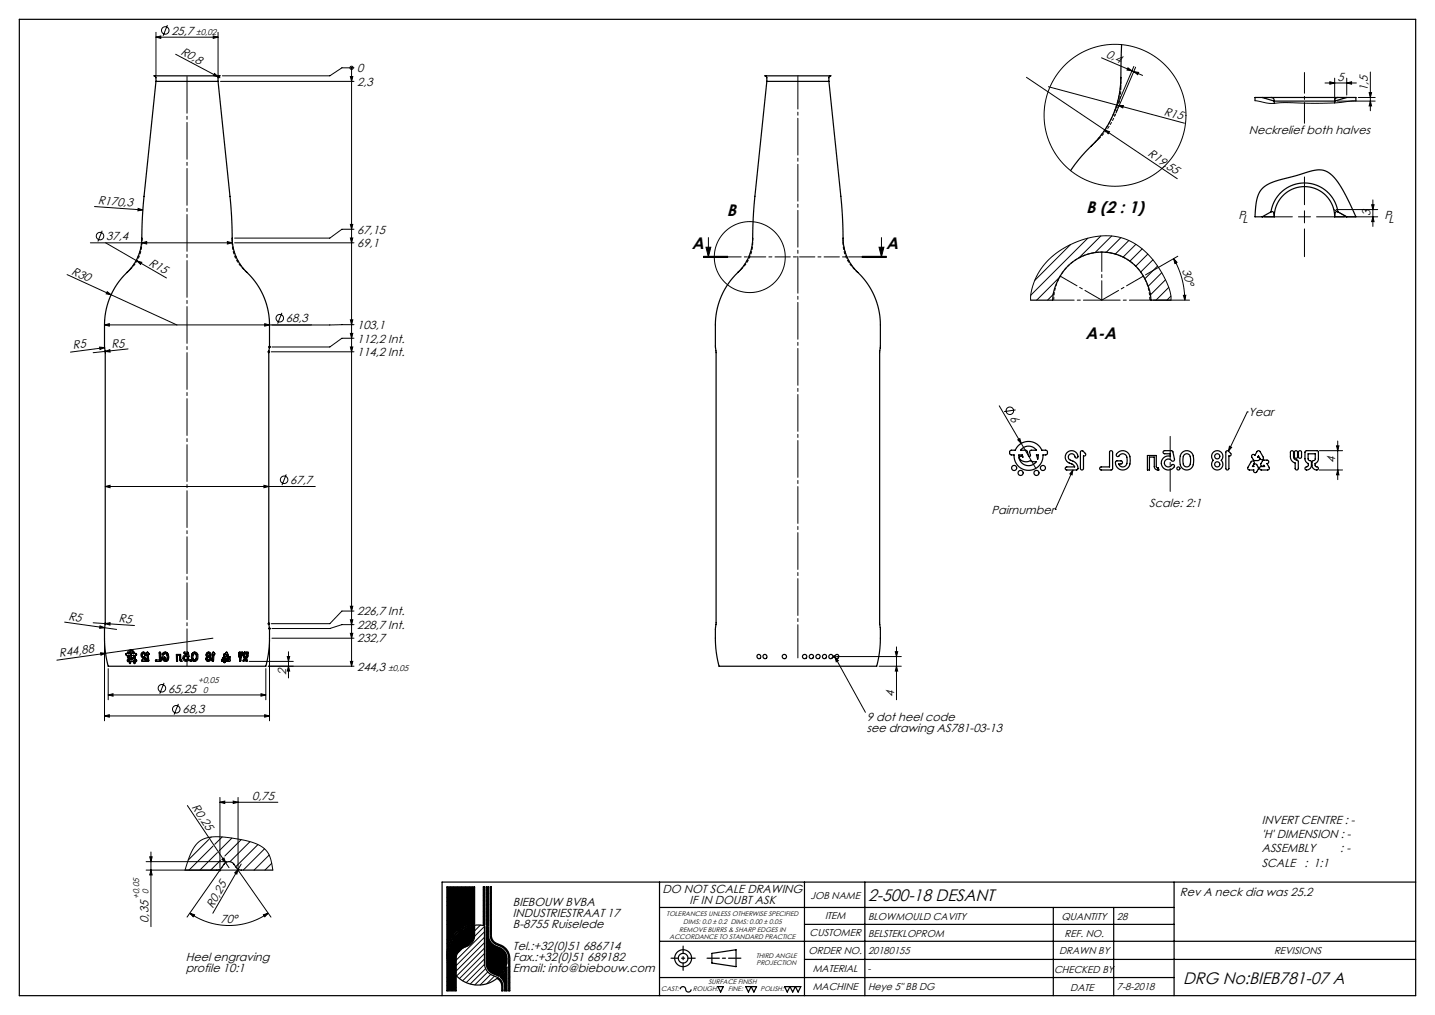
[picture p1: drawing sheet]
<svg xmlns="http://www.w3.org/2000/svg" width="594mm" height="420mm" viewBox="0 0 594 420" stroke-linecap="round" stroke-linejoin="round" font-family="sans-serif">
<g fill="none" stroke="#000" stroke-width=".5">
<path d="M8 8h578v404h-578zM464.3 18.5l-.3 10.1a40.8 40.8 0 0 1-14.3 33.9l-3.8 4.3-2.7 3.8M64.6 33.7l-5.1 49.3-.7 12.1a21.6 21.6 0 0 1-7.7 19.2 30 30 0 0 0-7.8 20.2v8.8l.3 2.6v111.8l-.3 6.4a34.8 34.8 0 0 0 1.7 11.6h64.9a33 33 0 0 0 1.7-11.6l-.3-6.4v-111.8l.3-2.6v-8.8a30.9 30.9 0 0 0-10.8-23.2 21.2 21.2 0 0 1-4.7-16.2l-.7-12.1-5.1-49.3M64.6 33.7l-.1-1.8-.7-.5h27.3l-.8 .5v1.8M64.6 33.7h25.7M317.4 33.7l-5.1 49.3-.6 10.4a33 33 0 0 1-1.2 11.6 29.6 29.6 0 0 1-7.5 10.4 30 30 0 0 0-6.9 19.1v8.8l.3 2.6v111.8l-.3 6.4a34.8 34.8 0 0 0 1.7 11.6h64.9a33 33 0 0 0 1.7-11.6l-.3-6.4v-111.8l.3-2.6v-8.8a31.1 31.1 0 0 0-10.8-23.4 21.6 21.6 0 0 1-4.7-16l-.7-12.1-5.1-49.3M317.4 33.7v-1.8l-.8-.5h27.3l-.7 .5-.1 1.8M317.4 33.7h25.7M522.5 40.3l5 1.5M526.1 40.3h27.7M526.1 40.3l1 .4 .4 1.1M526.1 40.3h-6.6v1.4"/>
<path d="M527.5 41.8h25M527.5 41.8v1M552.5 41.8v.8M553.8 40.3l-1 .4-.3 1.1M553.8 40.3h7.5v1.4M557.5 40.3l-5 1.5M526.1 87.7l.5-2.3 1.1-2.4 1.5-2.2 1.6-1.7 1.9-1.3 2.4-1.2 2.6-.7 2.3-.2 2.3 .2 2.5 .7 2.4 1.2 1.9 1.3 1.6 1.7 1.5 2.2 1 2.1 .6 2.6M526.1 87.7l.6-.1 .4 .3 .4 1.8M526.1 87.7l-3.6 2M527.5 89.7l.2-2.3 .7-2.5 1.1-2 1.6-2 2.1-1.7 2-1 2.5-.8 2.3-.2 2.2 .2 2.5 .8 2.1 1 2 1.7 1.5 1.7 1.2 2.3 .8 2.5 .2 2.3M527.5 89.7h-8l.4-5.3 .7-3.1a10.3 10.3 0 0 1 8.3-6.6l13.8-3.9 3-.5a9.2 9.2 0 0 1 8.2 5.2l3.4 5.8 4 8.4h-8.8M553.8 87.7l-.1-.1a1.15 1.15 0 0 0-1.2 1.7v.4"/>
<path d="M553.8 87.7l3.7 2M426.6 124.2h9.2a20.3 20.3 0 0 1 11.8-18 20.3 20.3 0 0 1 21.3 2.8 22 22 0 0 1 7.5 15.2h8.3M418.2 186.5l2-.2 1.2-1.8 1.8-1.3 3-.5 1.7 .4 1.3 .7 1.3 1.2 .7 1.3 2.1 .1 .3 1.2-.5 .6h-1.4l-.4 2.8-1.7 2.2-1.8 1.1-2.4 .3-2.3-.6-1.8-1.4-1.2-2-.3-2.4h-1.3l-.5-.4zM421.7 188.2h1.5l.2 1-.7-.4-.6 .3a2.29 2.29 0 0 0 3.1 1.9 3.7 3.7 0 0 1 3.2 .1l.6-.1-1 1-1.1 .5-1.4 .2-1.4-.4-1.9-1.6zM422.9 185.8l1.5-1 1.8-.2 1.5 .5 1.3 1.2-2.6 .2-.2 .6 .4 1.4-.5 .4-1.1-2.4-2.5-.2zM429 188.2h.8l-.2 1.8zM441.7 187.2l1-.6 1.2-.1 1 .4 .8 .6 .5 1.3-.3 .7-.7-.1-.6-1.2-.9-.4-1 .3-.5 1.1 .5 .9 2.3 1.2 1 1.4a1.03 1.03 0 0 1-.4 1.8h-4.1l-.5-.4v-.5l.4-.4h3.4l-.6-.9-2.1-1-.8-.9-.3-1.7zM447.4 186.7l.8-.1 1.2 1.4-.3 .6h-.6v5.3l-.6 .6-.7-.6zM459.5 186.7l.6-.2 .4 .6v7l-.5 .4-4.4-.1-.4-.6 .4-.6h3.7zM462.6 187.4l1.2-.7 1.3-.2 1.4 .6 .9 1 .4 1.7-.1 2.4-.6 1.2-1 .7-1.5 .4-1.5-.5-1.1-1.3-.2-1.6 .5-.4 2 .1 .3 .4-.1 .5-1.4 .3 .2 .4 1.1 .8 1.2-.2a3.6 3.6 0 0 0-.2-5.1l-1.2-.1-1.2 1.1-.7-.1a.89 .89 0 0 1 .3-1.4zM475 188.5h3.6v4.7l.9 .4 .2 .9-1.1-.2-.7-.8-.1-4.3h-2v5.3h-.8zM481.6 186.7l3.7-.1 .9 3.5-.2 .5-.5 .3-1.5-.9-1.2 .2-.8 1.1 .3 1.3 1.4 .6 1.6-1 .7 .2a2.03 2.03 0 0 1-2.7 2.1l-1.1-.4-.9-.8-.5-1.1-.1-1.1 .5-1.1 .8-.9 1.2-.4 1.3 .1-.2-1-2.4-.1-.4-.4z"/>
<path d="M489.3 187.3l1.9-.8 1 .2 1 .6a5.3 5.3 0 0 1-.6 6.8l-1.1 .4-1.2-.2-1-.6-.5-.8-.4-3.4 .3-1.3zM490.2 188.2l.8-.4h.7a3.8 3.8 0 0 1 .6 4.9l-.7 .5-.8-.1a3.8 3.8 0 0 1-.7-4.8zM502.2 187.2l1.4-.7 1.4 .3 1 1.1 .1 1.4a1.37 1.37 0 0 0-.1 2l.2 1-.3 1-.8 .8-1.1 .4-1.1-.2-.8-.6-.5-1v-1.1a1.37 1.37 0 0 0 .1-1.9l-.1-1.3zM507.6 186.7l.8-.1 1.2 1.4-.2 .6h-.7v5.3l-.6 .6-.7-.6zM518.2 188.3l.7-.3 .5 .4 1-1.7 .8-.2 1.7 2.6 .1 .6-.4 .5-.7-.1-1-1.5-.2 .5 .6 .5-.1 .7-2 .2-1.1-1.4zM519 193v-.8l.8-.2 1.1 1.8-1.1 1.7-.8-.2v-.8M519 193h.1M519 193h-.6l.8-1.7-.4-.5h-.5l-1.8 3 .5 .6 2 .1M519 194.5h.1M519.4 188.4h.1M523.2 192.6h.1M524.4 191.8l1 1.8-.3 .8-3.5-.1-.2-.5 .2-.5 1.9-.3-.3-.4"/>
<path d="M524.4 191.8h.1M524.5 191.8l.6-.5-.2-.7-2.1-.1-.9 1.9 .6 .5 .7-.3M534.3 186.7l.6-.2 .5 .4 .3 2.9 1.7 1v3.1l-.4 .5-.8-.4-.1-2.4-1.1-.6-.7-1.1zM536 186.7l.7-.2 .4 .5v2.2l-.5 .4-.8-.4zM537.7 186.7l.6-.2 .4 .5v2.2l-.4 .4-.8-.4zM540.4 186.7l4.7-.2 .5 .3 .1 3.5-.5 .9-.8 .6 .1 1.1 1.2 .7-.3 .8-1.5-.3-.8-1.4v-1.7l1.3-.9v-2.3h-2.9v2.2l1.3 1v1.8l-1 1.4-1 .3-.5-.3v-.8l1-.4 .3-.6v-.6l-1-.7-.4-.9zM52.8 272.9l.3 .4-.1 .5M53.1 271.2l.4 1.2 .9 .6M53.1 271.2l.1 .5a1.08 1.08 0 0 0 .9 1.2 1.08 1.08 0 0 0 1.2-.6M53.1 271.2h.4l.2 .4M53.3 270.4l.7 .2M53.3 270.4v-.1a.97 .97 0 0 1 1-.6 .97 .97 0 0 1 .8 .7 .52 .52 0 0 0-.7 .1 .52 .52 0 0 0 .1 .7l-.2 .1"/>
<path d="M53.4 271.4l.3 .2M53.7 271.6l-.2-.2a.65 .65 0 0 0 .1 1 .65 .65 0 0 0 1-.3M53.7 273.8l.3 .4M53.8 270.4l.2 .2M54 274.2l-.2 .4M54 270.6l.2 .7M54 269l1 .4 .8 1M54 269.7h.1M54 270.6l.3 .7M54.1 269.7l-.5 .2-.3 .5M54.2 271.3l.2 .1M54.2 271.3h.1"/>
<path d="M54.4 273h.1M54.5 272.1l-.4 .2M54.5 272.1h.1M54.6 272.1l.7 .2M55.1 271.2l.3 .7M55.1 271.2h.1M55.2 271.2h.2v.7M55.2 271.2l.2 .7M55.3 272.3h-.2M55.5 273.8l.3 .4-.2 .4M55.8 270.4a1.64 1.64 0 0 0-1.7-1.5 1.64 1.64 0 0 0-1.6 1.5l-.4 .2 .4 .6a2.68 2.68 0 0 0 2.5 2.4 2.23 2.23 0 0 0 1-2.4M55.8 270.4h.6l.1 .5"/>
<path d="M56 271.2h.3M56 271.2l-.4 1.9-1 .6M56.2 272.9l.3 .4-.2 .5M56.2 270.4l.3 .5M56.5 270.9l-.2 .3M59.3 269.9l.6 .2 .5 .9M59.3 270.5h.1M59.3 270.5a.84 .84 0 0 0-.5 1 .84 .84 0 0 0 1 .5l.8 1.4M60.4 271l-.2 .3M60.4 271h.1M60.4 271a1.11 1.11 0 0 0-1.6-1 1.11 1.11 0 0 0-.2 1.8l1.5 1.3-1.5 .1a1.33 1.33 0 0 0 2 .4v-.2M60.4 271l-.3 .3a.64 .64 0 0 0-.6-.8 .64 .64 0 0 0-.6 .9l1.3 1 .4 1"/>
<path d="M60.6 273.4l-.2 .3M61 269.9h.2M61.2 269.9l.4 .5M61.2 269.9l-.4 .3 .5 3.5 .3-.3-.3-2.5M61.3 270.9l.1 1.5a.78 .78 0 0 1-.1 1.3M61.6 270.4l-.2 .5M61.6 270.4l.1 .4-.4 .1M66.1 269.9l.3 .3M66.4 270.2l.2 3.2M66.5 270.2l-.3-.3-.3 .2 .2 3-1.8 .2 .3 .4h1.8M66.5 270.2l.1 3.2M66.6 273.4l-.3 .3"/>
<path d="M66.6 273.4l-.2 .3M67.6 270.9l-.2 .1M67.7 272.5l.8 .6M67.7 272.5h.1M67.7 270.9l-.3 .1a.93 .93 0 0 1 .4-1.2 .93 .93 0 0 1 1.2 .2 2.22 2.22 0 0 1 .8 2.5M67.7 270.9a.89 .89 0 0 1 1.2-.3 .89 .89 0 0 1 .3 1.2 .85 .85 0 0 1-.3 1.2 .85 .85 0 0 1-1.2-.5M67.7 272.5h.4M68 271.9l.3 .3-.2 .3M68.1 271.9l.3 .2-.3 .4M68.1 271.9a.71 .71 0 0 0-1 .3 .71 .71 0 0 0 .3 .9 1.29 1.29 0 0 0 1.4 .5 1.29 1.29 0 0 0 1-1.1M68.3 269.9l.8 .2 .4 .6 .2 1.8M68.3 270.5h.1"/>
<path d="M68.3 270.5l-.7 .4M69.7 272.5a1.3 1.3 0 0 1-1.2 1.2M73.4 271.1h.1M73.4 271.1l.1 2.6h-.4l-.1-1.8a.84 .84 0 0 1 .2-1.1 .84 .84 0 0 1 1.1 0h.4l.1 2.2 .3 .3M73.4 271.1h.6a.73 .73 0 0 1 .4 1.2 .91 .91 0 0 0 0 .9 .91 .91 0 0 0 .8 .5l-.1-.4M75 273.3h.1M76.3 272.4l.8 .7M76.3 272.4l.6 .7 .8-.4M77.1 271.5l-.6 .3-.2 .6M77.1 271.5h.1M77.4 270.6l.1 .4M77.5 271l-.1-.5h-.7a.44 .44 0 0 1-.6-.1 .44 .44 0 0 1 .1-.6 .44 .44 0 0 1 .6 .1l1.1 .1 .3 1.7-.6 .1"/>
<path d="M77.5 271a1.34 1.34 0 0 0-1.8 .7 1.34 1.34 0 0 0 .7 1.7 1.34 1.34 0 0 0 1.8-.7h-.5M77.6 271.8l-.9-.2-.4 .8M77.6 271.8l.3 .1M77.7 272.7l-.3 .3M77.9 272.6l-.2 .1M79 273.1l-.3 .3 .3 .3M79.4 272.6l.4 .8 .8 .3M79.4 270.9a1.36 1.36 0 0 1 1.7-1 1.36 1.36 0 0 1 .8 1.9 1.36 1.36 0 0 1-.8 1.8 1.36 1.36 0 0 1-1.8-1M79.4 270.9l-.1 1.7M80.6 273.1h.1M80.6 270.5h.1M80.6 270.5l.7 .5"/>
<path d="M80.6 269.9l-.8 .2-.4 .8M81.3 272.5l-.7 .6M81.3 271a.67 .67 0 0 0-.7-.5 .67 .67 0 0 0-.7 .5v1.5a.67 .67 0 0 0 .7 .6 .67 .67 0 0 0 .6-.6M81.3 271v1.5M85.6 271.8h.1M85.6 271.8l-.3 1.1 1 .8M85.7 270.2a1.06 1.06 0 0 1 1.5 0 1.06 1.06 0 0 1-.1 1.6 1.09 1.09 0 0 1 0 1.5 1.09 1.09 0 0 1-1.5 0 1.09 1.09 0 0 1 0-1.5l-.3-.8zM86.3 273.1h.1M86.3 272.1l.5 .5M86.4 271.5h.1M86.4 270.5h.1M86.4 270.5h.1a.51 .51 0 0 1 .4 .5 .51 .51 0 0 1-.5 .5"/>
<path d="M86.5 269.9l-1 .6 .1 1.3M86.8 272.6l-.5 .5M87.9 273.4l.2 .3M88.3 269.9l-.3 .3-.1 3.2M88.5 270.9l.5-.4-.8-.6-.4 3.5M88.5 270.9l-.1 2.5-.3 .3-.3-.3M88.5 270.9h.1M88.6 270.9h.1M91.8 273.2l.2 .5M92 273.7h.7M92.4 272.1h.5l-.4 .9h.3M92.4 272.1l-.6 1.1"/>
<path d="M92.6 271.1l.2 .5M92.6 271.1l.3 .5M92.7 271.9l-.3 .2M92.7 273.7h.1M92.8 273.7l.1 .5M92.8 273v-.3a.69 .69 0 0 1 .9 .5 .69 .69 0 0 1-.5 .8l-.5 .1v-.4M92.8 273h.1M92.9 271.6l.2 .2M92.9 270.6l-.3 .5M93.1 272.5l-.3 .5M93.1 270.8l-.4-.1-.1 .4M93.1 270.8h.1"/>
<path d="M93.1 270.8l.7-.9 .7 1.3-.1 .4h-.3l-.3-.7M93.6 271.1h.1M93.6 271.1a.49 .49 0 0 1-.1 .8 .49 .49 0 0 1-.7-.3M93.8 270.9l-.2 .2M93.8 270.9h.1M93.8 270.9l.5 .7M93.8 269.9l-.6 .9M94 272.4l.1 .5 .4-.1M94 273h.6M94 273l-.3 .4 .3 .3M94.1 272.4l.2 .5M94.1 273l-.3 .3 .2 .4"/>
<path d="M94.3 271.9l-.3 .5M94.4 271.9l-.3 .5M94.5 272.8h.1M94.5 272.8l.1 .2M95 272.4h.1M95 272.4l.2 1.1-1.2 .2M95.1 271.7l.2 .3-.3 .4M95.1 271.7l-.8 .2M95.1 271.7l-.7 .2M98.9 270.2l.1-.3a.9 .9 0 0 1 .3 1.4v.1a1.46 1.46 0 0 1 0 2.2l.1-1.3M98.9 270.2l-.1 1.3 .6 .8M99 270.2l-.1 1.5 .5 .6"/>
<path d="M99.2 269.9l-.2 .3M99.4 272.3h.1M99.4 272.3v1.4M99.5 271.1l.1 .3M99.5 270.2l.2-.3 .3 .3a.61 .61 0 0 1 0 .7 .61 .61 0 0 1-.6 .3v-.1M99.5 270.2l-.1 .9M99.6 270.2l-.1 .9M99.8 269.9l-.2 .3M100.2 269.9l.3 .3a.61 .61 0 0 1 .1 .7 .61 .61 0 0 1-.6 .3zM100.4 269.9l-.2 1.5M100.9 271.5l.3 .9M100.9 271.5v-.5a1.17 1.17 0 0 1 1.8-1.1l-.2 1.9a1.01 1.01 0 0 0-.2 1.7l-.2 .2"/>
<path d="M100.9 273.1l-.3 .3 .2 .3M100.9 271.5l.4 .9M100.9 273.1l-.1 .6M101.2 272.7l-.3 .4M101.2 272.4v.3M101.2 272.4h.1M101.3 272.4l-.1 .3M101.3 269.9l-.4 1.6M101.6 272.7l-.3 .7-.5 .3M101.6 272.7l.1 .6 .4 .4M102.4 270.5h-.3a.64 .64 0 0 0-.8 .2 .64 .64 0 0 0 0 .8l.4 .5-.1 .7M102.4 270.5l-.8 2.2"/>
<path d="M102.4 270.5l-.2 1.2a1.34 1.34 0 0 0-.2 1.9l.1 .1M76.6 360h13.6l1.3-.7 1.8-2.3 1.4-.5 1.6 .5 1.8 2.3 1.3 .7h13.5M185 367h11.5v15.4a12.9 12.9 0 0 0-10.8 8.6 12.9 12.9 0 0 0 3.1 13.4v5.6h-3.8zM200.1 367h.4v31.5a5.5 5.5 0 0 0 3.4 5.1l1.8 .7a4.1 4.1 0 0 1 2.5 3.8v1.9h-.5l-.1-2.8-.8-1.5a1.29 1.29 0 0 0-1.2-.7 1.29 1.29 0 0 0-1.1 .7 12.4 12.4 0 0 1-18.8-8.2 12.4 12.4 0 0 1 14.4-14.5zM201.2 367h1v16l-1-.3zM202.9 367h.5v20.6l.4 1.1 .8 1.1 2.8 1.3a6 6 0 0 1 3.6 5.5v13.4h-.4v-13.4a5.5 5.5 0 0 0-3.4-5l-1.8-.8a4.1 4.1 0 0 1-2.5-3.7zM273 365v47M273 375.5h213M333 365v47M358 365v47M436 375.5v36.5M461 375.5v36.5"/>
<path d="M486 365v47M586 365h-403v47M196.5 382.8v4.3a4.8 4.8 0 0 1-3 4.4l-1.7 .7a4.8 4.8 0 0 0-3 4.4v7.1M201.2 383.2l1 .3v3.6a4.8 4.8 0 0 0 2.9 4.4l1.8 .7a4.8 4.8 0 0 1 2.9 4.4v2l-1.5 3.4a2.64 2.64 0 0 1-1.9 1.9l-2.2-1a4.8 4.8 0 0 1-3-4.4zM273 389.5h313M294.7 394.5l10-1.5v7l-10-1.5zM333 397h253M333 382.5h153M209.8 400.1v9.9h-.9l-.3-3.4-1.6-2.3 1.6-2zM273 404.5h213M281.6 409.4a1.2 1.2 0 0 1 1.4-1.1 1.2 1.2 0 0 1 .9 1.5 1.12 1.12 0 0 0 1.3 .7 1.12 1.12 0 0 0 .9-1.1M297.2 408.2h2.2l-1.1 2.3z"/>
<path d="M308.7 408.2h4.5l-1.1 2.3-1.2-2.3-1.1 2.3zM324.7 408.2h6.8l-1.1 2.3-1.2-2.3-1.1 2.3-1.1-2.3-1.1 2.3z"/>
<circle cx="419.8" cy="193.6" r="1.05"/>
<circle cx="422.5" cy="195.7" r="1.05"/>
<circle cx="429" cy="195.7" r="1.05"/>
<circle cx="431.7" cy="193.6" r="1.05"/>
<circle cx="487.8" cy="193.8" r=".64"/>
<circle cx="503.9" cy="188.8" r="1.06"/>
<circle cx="503.9" cy="192.1" r="1.06"/>
<circle cx="52.8" cy="273.3" r=".36"/>
<circle cx="53.7" cy="274.1" r=".37"/>
<circle cx="55.5" cy="274.1" r=".37"/>
<circle cx="56.2" cy="273.3" r=".37"/>
<circle cx="79" cy="273.4" r=".3"/>
<circle cx="86.3" cy="272.6" r=".5"/>
<circle cx="86.4" cy="271" r=".49"/>
<circle cx="314.2" cy="271.7" r=".84"/>
<circle cx="316.7" cy="271.7" r=".86"/>
<circle cx="324.7" cy="271.7" r=".89"/>
<circle cx="333.1" cy="271.7" r=".89"/>
<circle cx="335.8" cy="271.7" r=".89"/>
<circle cx="338.6" cy="271.7" r=".88"/>
<circle cx="341.3" cy="271.6" r=".87"/>
<circle cx="343.9" cy="271.6" r=".85"/>
<circle cx="346.4" cy="271.6" r=".84"/>
<circle cx="282.8" cy="396.5" r="2"/>
<circle cx="282.8" cy="396.5" r="3.5"/>
</g>
<path d="M292.7 396.5h14" fill="none" stroke="#000" stroke-width=".5" stroke-dasharray="6.3 1.3 1.3 1.3" stroke-dashoffset="1.3"/>
<path d="M277.8 396.5h10M282.8 401.5v-10" fill="none" stroke="#000" stroke-width=".5" stroke-dasharray="6.3 1.3 1.3 1.3" stroke-dashoffset="3.3"/>
<g fill="none" stroke="#000" stroke-width=".41">
<path d="M64.6 15.4l2-.5v1zM64.6 13.4v17.8M64.6 15.4h25.7M69.3 10.4l-1.8 4.4M88.3 14.9l2 .5-2 .5zM90.3 13.4v17.8M72.7 22.5l18.4 9.7M88.8 30.4l1.6 1.4-2-.5zM91.3 33.7h55.2M145 31.7h1l-.5 2zM145.5 28.1h.1M145.5 28.1v247.6"/>
<path d="M146.5 28.1h-5l-5 3.3h-44.4M424.9 32l62.4 42M434 35.9l29 7.8M456 23.9l17 7.3M466.9 28.1l1.7 1.2-2.1-.3zM469.3 29.6l2 .4-.4 .9zM469.3 27.5l-8.1 19M470.1 27.8l-8.2 19M548.5 34.3h13M550.5 33.8l2 .5-2 .5zM552.5 32.3v9.3M557.5 34.3l2-.5v1z"/>
<path d="M557.5 32.3v7M566.7 38.3h1l-.5 2zM567.2 29.8v16M457.3 53.8l2 .7-.6 .8zM460.8 47.4l.7 .3M463 43.7h2l-.2 1zM463 43.7l27.3 7.3M519.5 41.7l6.7 1.1 5.6-.3 19.4 .1 10.1-.9M553.5 41.8h15.7M562.3 40.3h6.9M567.2 41.8l.5 2h-1zM540 73.2v11.5"/>
<path d="M39.1 85.5l20 1.4M42.3 95.5l-1.8 4.4M57.2 86.2l1.9 .7-2 .3zM58.7 98.5v1M94.1 100l2 .5-2 .5zM96.1 98.5v1M145 92.9h1l-.5 2zM145 98.5h1l-.5 2zM146.5 94.9h-5l-5 3.6h-39.4M293.2 98.3v8M364.9 98.3v8M450.3 98.6l-23.6 23.6"/>
<path d="M455.7 97.6l-9.1 9.1M460.2 97.7l-6.9 6.8M464 98.3l-6.2 6.2M467.3 99.5l-5.7 5.7M523.5 89.7h11.5M537.5 89.7h5M540 87.2v5M540 94.7v11.5M545 89.7h11.5M552.1 86.7l5.4 3h12.8M553.1 86.7h17.2M567.8 84.7h1l-.5 2z"/>
<path d="M568.3 82.7v11M568.3 89.7l.5 2h-1zM27.8 113.6l45.5 20.9M37.4 100.5h58.7M43.7 100.5l25.2 14.5M56.7 108l2 .5-.5 .9zM58.7 100.5l2-.5v1zM97.1 100.5h49.4M97.7 106.2l-.4 .2M291.2 106.6h10zM291.2 106.3h10M291.2 106.1h10"/>
<path d="M292.2 102.3h2l-1 4zM310 106.2l.4 .2M356.9 106.3h10M356.9 106.1h10M356.9 106.6h10M363.9 102.3h2l-1 4zM438.7 114.6l-9.6 9.6M443.1 101.2l-14.8 14.8M470.2 101.1l-5.4 5.3M472.8 103l-5.2 5.1M475.1 105.1l-5 5.1M477.2 107.5l-5.1 5.1"/>
<path d="M479.2 110.1l-5.3 5.3M480.9 112.8l-5.6 5.7M482.4 115.8l-6.2 6.2M483.8 118.9l-5.3 5.3M485.8 107l1.4 1.5-.9 .5zM485.8 107a34.3 34.3 0 0 1 4.6 17.2M487.5 106l-13.3 7.8M43.3 134.4l2-.5v1zM43.3 132.4v1.1M44.4 120.7l1.6 1.3-2-.4zM109.6 133.9l2 .5-2 .5zM111.6 132.4v1.1"/>
<path d="M116.7 129.4l-1.8 4.5M145 132.4h1l-.5 2zM145 138h1l-.5 2zM146.5 140h-5l-5 3.6h-23.9M146.5 134.4h-103.2M426.6 124.2l.5-4.4 2-5.4 2.8-4.5 3.8-3.9 5-3.5 5.6-2.7 5.9-1.7 5.8-.5 4.6 .4 4.4 1.4 4.1 2.3 3.8 3.2 3.9 4.6 3.3 5.7 2.2 5.2 .4 3.8M435.9 121.9l-2.3 2.3M477.4 124.2h15M484.7 122.5l-1.7 1.7M489.9 122.2h1l-.5 2zM41.3 143.6l2 .3-1.9 .7zM43.3 143.9l-14.1 1.8"/>
<path d="M43.5 145.4l2-.7 .1 1zM53 144.4l-14.4 1.5M110.8 145.6h1M110.9 145.2l.7 .7M111.1 143.6h1M111.2 143.2l.7 .7M111.3 145.1v1M111.6 143.1v1M111.6 145.2l-.7 .7M111.9 143.2l-.7 .7M112.3 145.6h34.2M145 143.6h1l-.5 2z"/>
<path d="M413.6 167.9l15.2 25.9M420.4 169.6l-4.8 .7M516.3 170.5h.1M516.3 170.5l-7.8 16.2M118.5 196.3l-1.8 4.5M421.3 182l.9-.5 .5 2zM444.1 194.5l-.3 2-.9-.4zM444.1 194.5l-7.3 16.3M508.9 184.7l.9 .4-1.3 1.6zM546.1 194.5h9.6M546.1 186.5h9.6M553.2 184.5h1l-.5 2z"/>
<path d="M553.7 182.5v16M553.7 194.5l.5 2h-1zM43.6 201.3l2-.5v1zM43.6 201.3h86.9M109.3 200.8l2 .5-2 .5zM436.8 210.8h.1M26.8 257.4l21.5 3.1M38.6 257.7l4.9 .3M41.4 259l1.9 .8-2 .2zM43.5 258l2.1-.3-.1 1zM43.5 258l12.2 .8M110.8 258.1h1"/>
<path d="M110.9 257.7l.7 .7M111.2 259.7l.7 .7M111.3 257.6v1M111.6 259.6v1M111.6 257.7l-.7 .7M111.9 259.7l-.7 .7M145 250.9h1l-.5 2zM145 256.5h1l-.5 2zM146.5 252.9h-5l-5 5.2h-24.2M146.5 258.5h-5l-5 1.6h-23.9M41.6 270.1l2.1 .2-1.9 .8zM43.3 265.1v33.2"/>
<path d="M44.8 276.7v12.9M88.1 264.1l-64.6 9.1M103.1 273.7h18.3M110 276.7v12.9M111 275.7h35.5M111.1 260.1h1M111.6 265.1v33.2M112.6 264.1h33.9M118.9 271.7h1l-.5 2zM119.4 275.7l.5 2h-1zM119.4 269.7v10.8M145 262.1h1l-.5 2z"/>
<path d="M145 273.7h1l-.5 2zM344.8 271.7h1M344.9 271.3l.7 .7M345.3 271.2v1M345.6 271.9l1.4 1.5-.9 .5zM345.6 271.9l12.6 22.8M345.6 271.3l-.7 .7M346.3 271.7h26.8M363.9 275.7h9.2M370.6 269.7h1l-.5 2zM371.1 275.7l.5 2h-1zM371.1 267.7v21.9"/>
<path d="M43.3 296.3l2-.5v1zM43.3 296.3h68.3M44.8 287.6l2-.5v1zM44.8 287.6h65.2M67.9 282.6l-1.8 4.4M73.8 291.3l-1.7 4.4M108 287.1l2 .5-2 .5zM109.6 295.8l2 .5-2 .5zM77.6 333.3l17.2 25.7M91 332l2-.5v1zM91 330v29M91 332h24"/>
<path d="M96.5 331.5l2 .5-2 .5zM98.5 330v29M60.5 356.5h33.3M62 354.5h1l-.5 2zM62.5 352.5v31M86.4 347.4l-8.5 8.5M87.4 346.4l-.3 .3M88.2 350.1l-10 9.9M90 352.8l-7.3 7.2M90.7 359.7l.7 .7M91 359.5v1M91.2 359.8l-13.8 19.7"/>
<path d="M91.3 356l-4.1 4M91.4 359.7l-.7 .7M91.9 355.6l.8-.6 .7 2zM92 346.3l-3.1 3.1M96 346.8l-5.3 5.3M98.2 359.7l.7 .7M98.4 359.8l13.8 19.7M98.5 359.5v1M98.6 359.7l-.6 2-.8-.5zM98.9 359.7l-.7 .7M99.8 347.4l-6.7 6.8M99.8 357.5l-11.7 20.4"/>
<path d="M103.5 348.3l-8.3 8.3M106.8 349.5l-9.2 9.2M109.5 351.2l-8.8 8.8M111.4 353.8l-6.2 6.2M112.5 357.3l-2.8 2.7M60.5 360h38.5M62.5 360l.5 2h-1zM76.6 360l2.3-6.8 2.6-4.1 1.6-1.3 1.7-.8 2.1-.6 2.8-.2 4.3 .3 6.7 1.1 3.9 1 3.2 1.4 2.2 1.7 1.3 2 1 2.6 .6 3.7M78.6 377.9l1.9 .6-.5 .9zM78.6 377.9a28.3 28.3 0 0 0 32.4 0M109.1 378.5l1.9-.6-1.4 1.5zM185.5 367l-.5 .5"/>
<path d="M186 367l-1 1M186.6 367l-1.6 1.6M187.1 367l-2.1 2.1M187.7 367l-2.7 2.7M188.3 367l-3.3 3.3M188.8 367l-3.8 3.8M189.4 367l-4.4 4.4M189.9 367l-4.9 4.9M190.5 367l-5.5 5.5M191.1 367l-6.1 6.1M191.6 367l-6.6 6.6M192.2 367l-7.2 7.2"/>
<path d="M192.8 367l-7.8 7.8M193.3 367l-8.3 8.3M193.9 367l-8.9 8.9M194.4 367l-9.4 9.4M195 367l-10 10M195.6 367l-10.6 10.6M196.1 367l-11.1 11.1M196.5 374l-11.5 11.4M196.5 376.2l-11.5 11.5M196.5 378.4l-6.9 6.9M196.5 367.2l-11.5 11.5M196.5 367.8l-11.5 11.4"/>
<path d="M196.5 368.3l-11.5 11.5M196.5 368.9l-11.5 11.5M196.5 369.5l-11.5 11.4M196.5 370l-11.5 11.5M196.5 370.6l-11.5 11.5M196.5 371.1l-11.5 11.5M196.5 371.7l-11.5 11.5M196.5 372.3l-11.5 11.4M196.5 372.8l-11.5 11.5M196.5 373.4l-11.5 11.5M196.5 374.5l-11.5 11.5M196.5 375.1l-11.5 11.4"/>
<path d="M196.5 375.6l-11.5 11.5M196.5 376.8l-11.5 11.4M196.5 377.3l-11.5 11.5M196.5 377.9l-11.5 11.4M196.5 379l-5 5M196.5 379.6l-3.9 3.8M200.5 369.9l-.4 .5M200.5 372.1l-.4 .5M200.5 374.4l-.4 .5M200.5 376.6l-.4 .5M200.5 378.9l-.4 .4M200.5 367.6l-.4 .5"/>
<path d="M201.7 367l-.5 .5M202.2 368.2l-1 1M202.2 370.5l-1 .9M202.2 372.7l-1 1M202.2 375l-1 .9M202.2 377.2l-1 1M202.2 379.4l-1 1M202.2 367.1l-1 1M202.2 367.7l-1 .9M202.2 368.8l-1 .9M202.2 369.3l-1 1M202.2 369.9l-1 1"/>
<path d="M202.2 371l-1 1M202.2 371.6l-1 .9M202.2 372.1l-1 1M202.2 373.3l-1 .9M202.2 373.8l-1 1M202.2 374.4l-1 .9M202.2 375.5l-1 1M202.2 376.1l-1 .9M202.2 376.6l-1 1M202.2 377.8l-1 .9M202.2 378.3l-1 1M202.2 378.9l-1 .9"/>
<path d="M203.4 367l-.5 .5M203.4 369.3l-.5 .4M203.4 371.5l-.5 .5M203.4 373.8l-.5 .4M203.4 376l-.5 .5M203.4 378.2l-.5 .5M185 395h.1M185 395.5h.1M185 394.4h.1M185 396.1h.1M185.1 396.6h-.1M185.1 393.8h-.1"/>
<path d="M185.1 397.1l-.1 .1M185.2 393.1l-.2 .2M185.2 397.5l-.2 .3M185.3 392.4l-.3 .3M185.3 398l-.3 .3M185.4 398.5l-.4 .4M185.5 391.7l-.5 .5M185.5 398.9l-.5 .6M185.7 399.3l-.7 .7M185.8 390.8l-.8 .8M185.8 399.7l-.8 .9M186.1 389.9l-1.1 1.1"/>
<path d="M186.7 388.7l-1.7 1.8M188 386.9l-3 3M188.8 396.8l-2.6 2.6M188.8 397.9l-2.3 2.3M188.8 398.4l-2.1 2.2M188.8 399l-1.9 1.9M188.8 396.2l-2.7 2.8M189 395.5l-3.1 3M191.5 384.6l-4.2 4.2M192.7 383.9l-6.1 6.1M193.6 383.5l-7.4 7.4M194.5 383.3l-8.5 8.5"/>
<path d="M195.2 383.1l-9.4 9.4M195.9 382.9l-10.3 10.3M196.1 388.9l-2.6 2.6M196.4 388.1l-3.8 3.8M196.5 380.7l-2.1 2.1M196.5 380.1l-3 2.9M196.5 381.2l-1.4 1.4M196.5 381.8l-.7 .7M196.5 383.5l-11 11M196.5 384.1l-11 10.9M196.5 384.6l-11 11M196.5 385.7l-10.9 10.9"/>
<path d="M196.5 386.3l-10.9 10.8M196.5 386.9l-10.8 10.7M196.6 382.8l-11 11M198.8 382.8l-13.3 13.3M200.5 381.1l-.4 .5M200.5 383.4l-14.7 14.7M200.5 385.6l-14.1 14.2M200.5 387.9l-13.4 13.4M200.5 390.1l-12.5 12.6M200.5 392.3l-11.5 11.6M200.5 394.6l-10.3 10.3M200.5 396.8l-9 9"/>
<path d="M200.6 399.1l-7.6 7.5M201.7 383.3l-.5 .5M202.1 383.5l-.9 .8M202.2 381.7l-1 .9M202.2 383.9l-1 1M202.2 386.2l-1 .9M202.2 380l-1 1M202.2 380.6l-1 .9M202.2 381.1l-1 1M202.2 382.3l-.6 .5M202.2 382.8l-.2 .2M202.2 384.5l-1 1"/>
<path d="M202.2 385.1l-1 .9M202.2 385.6l-1 1M202.2 386.7l-1 1M202.2 387.3l-1 1M202.3 387.8l-1.1 1M202.4 388.3l-1.2 1.1M202.5 388.7l-1.3 1.2M202.7 389.1l-1.5 1.4M202.8 389.5l-1.6 1.6M203.1 389.8l-1.9 1.8M203.3 390.1l-2.1 2.1M203.4 380.5l-.5 .5"/>
<path d="M203.4 382.7l-.5 .5M203.4 385l-.5 .5M203.4 387.2l-.4 .5M203.6 390.4l-2.4 2.3M203.9 390.7l-2.7 2.6M203.9 388.9l-.3 .4M204.2 390.9l-3 3M204.5 391.2l-3.3 3.2M204.9 391.4l-3.7 3.6M205 390.1l-.3 .3M205.3 391.5l-4.1 4.1M205.7 391.7l-4.5 4.4"/>
<path d="M206.1 391.9l-4.9 4.8M206.5 392l-5.3 5.2M206.6 390.8l-.4 .3M206.9 392.2l-5.7 5.6M207.2 392.4l-6 6M207.6 392.6l-6.3 6.3M207.9 392.8l-6.6 6.6M208.1 391.5l-.3 .3M208.2 393l-6.8 6.9M208.5 393.3l-6.9 7M208.8 393.6l-7.1 7.1M209 393.9l-7.1 7.1"/>
<path d="M209.2 394.3l-7 7.1M209.4 392.5l-.4 .3M209.4 394.7l-7 7M209.5 399.7l-3.9 3.8M209.6 395.1l-6.9 6.9M209.7 395.5l-6.7 6.7M209.8 398.8l-4.6 4.6M209.8 396l-6.5 6.5M209.8 396.5l-6.1 6.2M209.8 397.1l-5.8 5.8M209.8 397.6l-5.4 5.4M209.8 398.2l-5 5"/>
<path d="M210.3 393.8l-.3 .3M210.9 395.4l-.4 .4M211 397.5l-.4 .5M211 399.8l-.4 .5M186 400.1l-1 1M186.2 400.5l-1.2 1.2M186.3 400.9l-1.3 1.4M186.5 401.3l-1.5 1.5M186.7 401.6l-1.7 1.8M186.9 402l-1.9 1.9M187.2 402.3l-2.2 2.2M187.4 402.7l-2.4 2.4"/>
<path d="M187.6 403l-2.6 2.6M187.9 403.3l-2.9 2.9M188.1 403.6l-3.1 3.1M188.4 403.9l-3.4 3.4M188.7 404.2l-3.7 3.7M188.8 406.3l-3.7 3.7M188.8 400.1l-1.5 1.6M188.8 400.7l-1.3 1.3M188.8 401.2l-1.1 1.1M188.8 402.4l-.6 .6M188.8 402.9l-.3 .4M188.8 403.5l-.1 .1"/>
<path d="M188.8 404.6l-3.8 3.8M188.8 405.2l-3.8 3.8M188.8 405.7l-3.8 3.9M188.8 406.9l-3.1 3.1M188.8 407.4l-2.6 2.6M188.8 408l-2 2M188.8 408.5l-1.4 1.5M188.8 409.1l-.9 .9M188.8 409.7l-.3 .3M201 400.8l-6.3 6.4M201.9 402.2l-5.3 5.3M203.1 403.2l-4.3 4.4"/>
<path d="M204.7 403.9l-3.2 3.2M206.2 404.6l-.3 .4M207.4 405.7l-.4 .3M208.1 407.2l-.4 .5M208.2 409.4l-.5 .5M208.3 401.9l-1.9 2M209.1 400.7l-3.1 3M209.8 401l-.9 .9M209.8 403.2l-1.9 2M209.8 405.5l-1.1 1.2M209.8 407.7l-.9 1M209.8 410h.1"/>
<path d="M209.8 400.4l-.2 .3M209.8 401.5l-2.7 2.8M209.8 402.1l-2.4 2.5M209.8 402.7l-2.2 2.2M209.8 403.8l-1.7 1.7M209.8 404.4l-1.5 1.5M209.8 404.9l-1.3 1.3M209.8 406l-1 1.1M209.8 406.6l-.9 1M209.8 407.2l-.9 .9M209.8 408.3l-.9 .9M209.8 408.8l-.9 1"/>
<path d="M209.8 409.4l-.6 .6M211 402l-.4 .5M211 404.3l-.4 .5M211 406.5l-.4 .5M211 408.8l-.4 .4"/>
<circle cx="68.4" cy="12.6" r="1.56"/>
<circle cx="145.5" cy="28.1" r=".67"/>
<circle cx="461.5" cy="47.7" r="29.4"/>
<circle cx="41.4" cy="97.7" r="1.56"/>
<circle cx="310.4" cy="106.4" r="14.7"/>
<circle cx="115.8" cy="131.7" r="1.56"/>
<circle cx="418" cy="170" r="1.56"/>
<circle cx="117.6" cy="198.5" r="1.56"/>
<circle cx="67" cy="284.8" r="1.56"/>
<circle cx="73" cy="293.5" r="1.56"/>
</g>
<path d="M96.1 98.5a19.5 19.5 0 0 0 6.1 14.2M349 98.5a19.5 19.5 0 0 0 6 14.2M52.6 112.7a19.5 19.5 0 0 0 6.1-14.2M54.1 111.3a15 15 0 0 0 4.6-10.8M96.1 100.5a15 15 0 0 0 4.7 10.8M305.5 112.7a19.5 19.5 0 0 0 6.1-14.2M306.9 111.3a15 15 0 0 0 4.7-10.8M349 100.5a15 15 0 0 0 4.6 10.8" fill="none" stroke="#000" stroke-width=".41" stroke-dasharray="1.3 .6" stroke-dashoffset=".3" stroke-linecap="butt"/>
<path d="M454.7 57.6a30 30 0 0 0 9.3-21.7M436.2 124.2a19.9 19.9 0 0 1 19.9-19.9 19.9 19.9 0 0 1 19.8 19.9" fill="none" stroke="#000" stroke-width=".41" stroke-dasharray="1.3 .6" stroke-dashoffset="-.1" stroke-linecap="butt"/>
<path d="M451.8 60.3a39.1 39.1 0 0 0 12.2-28.3" fill="none" stroke="#000" stroke-width=".41" stroke-dasharray="1.3 .6" stroke-linecap="butt"/>
<path d="M366.9 106.3h-75.7" fill="none" stroke="#000" stroke-width=".41" stroke-dasharray="6.3 1.3 1.3 1.3" stroke-dashoffset=".9"/>
<path d="M540 51v-21" fill="none" stroke="#000" stroke-width=".41" stroke-dasharray="15.2 1.3 1.3 1.3" stroke-dashoffset="6.6"/>
<path d="M77.4 31.4v244.3" fill="none" stroke="#000" stroke-width=".41" stroke-dasharray="15.2 1.3 1.3 1.3" stroke-dashoffset="-.2"/>
<path d="M330.3 31.4v240.8" fill="none" stroke="#000" stroke-width=".41" stroke-dasharray="15.2 1.3 1.3 1.3" stroke-dashoffset="1.5"/>
<path d="M435.8 124.2h40.6" fill="none" stroke="#000" stroke-width=".41" stroke-dasharray="15.2 1.3 1.3 1.3" stroke-dashoffset="6.4"/>
<path d="M456.1 124.2v-19.9M456.1 124.2l17.2-9.9M456.1 124.2l-17.2-9.9" fill="none" stroke="#000" stroke-width=".41" stroke-dasharray="15.2 1.3 1.3 1.3" stroke-dashoffset="7.2"/>
<path d="M484.4 203.4v-22.8" fill="none" stroke="#000" stroke-width=".41" stroke-dasharray="15.2 1.3 1.3 1.3" stroke-dashoffset="5.8"/>
<path d="M96.1 98.5v2M349 98.5v2M52.6 112.7l1.5-1.4M58.7 100.5v-2M100.8 111.3l1.4 1.4M305.5 112.7l1.4-1.4M311.6 100.5v-2M353.6 111.3l1.4 1.4" fill="none" stroke="#000" stroke-width=".41" stroke-dasharray="1.3 .6" stroke-dashoffset="1"/>
<path d="M464 35.9v-3.9M451.8 60.3l2.9-2.7" fill="none" stroke="#000" stroke-width=".41" stroke-dasharray="1.3 .6" stroke-dashoffset=".6"/>
<g fill="#000">
<path d="M88.8 30.4l1.6 1.4-2-.5zM457.3 53.8l2 .7-.6 .8zM463 43.7h2l-.2 1zM57.2 86.2l1.9 .7-2 .3zM56.7 108l2 .5-.5 .9zM44.4 120.7l1.6 1.3-2-.4zM41.3 143.6l2 .3-1.9 .7zM43.5 145.4l2-.7 .1 1zM421.3 182l.9-.5 .5 2zM41.4 259l1.9 .8-2 .2zM43.5 258l2.1-.3-.1 1zM41.6 270.1l2.1 .2-1.9 .8z"/>
<path d="M91.9 355.6l.8-.6 .7 2zM98.6 359.7l-.6 2-.8-.5z"/>
<path d="M64.6 15.4l2-.5v1zM88.3 14.9l2 .5-2 .5zM44.8 287.6l2-.5v1zM108 287.1l2 .5-2 .5zM43.3 134.4l2-.5v1zM109.6 133.9l2 .5-2 .5zM550.5 33.8l2 .5-2 .5zM557.5 34.3l2-.5v1z"/>
<path d="M145 31.7h1l-.5 2zM145 92.9h1l-.5 2zM145 98.5h1l-.5 2zM145 132.4h1l-.5 2zM145 138h1l-.5 2zM145 143.6h1l-.5 2zM145 250.9h1l-.5 2zM145 256.5h1l-.5 2zM145 262.1h1l-.5 2zM145 273.7h1l-.5 2zM91 332l2-.5v1zM96.5 331.5l2 .5-2 .5z"/>
<path d="M469.3 29.6l2 .4-.4 .9zM466.9 28.1l1.7 1.2-2.1-.3z"/>
<path d="M567.2 41.8l.5 2h-1zM566.7 38.3h1l-.5 2z"/>
<path d="M567.8 84.7h1l-.5 2zM568.3 89.7l.5 2h-1z"/>
<path d="M94.1 100l2 .5-2 .5zM58.7 100.5l2-.5v1z"/>
<path d="M363.9 102.3h2l-1 4zM292.2 102.3h2l-1 4z"/>
<path d="M489.9 122.2h1l-.5 2zM485.8 107l1.4 1.5-.9 .5z"/>
<path d="M553.2 184.5h1l-.5 2zM553.7 194.5l.5 2h-1z"/>
<path d="M43.6 201.3l2-.5v1zM109.3 200.8l2 .5-2 .5z"/>
<path d="M118.9 271.7h1l-.5 2zM119.4 275.7l.5 2h-1zM62 354.5h1l-.5 2zM62.5 360l.5 2h-1z"/>
<path d="M345.6 271.9l1.4 1.5-.9 .5zM444.1 194.5l-.3 2-.9-.4zM508.9 184.7l.9 .4-1.3 1.6z"/>
<path d="M370.6 269.7h1l-.5 2zM371.1 275.7l.5 2h-1z"/>
<path d="M109.6 295.8l2 .5-2 .5zM43.3 296.3l2-.5v1z"/>
<path d="M78.6 377.9l1.9 .6-.5 .9zM109.1 378.5l1.9-.6-1.4 1.5z"/>
</g>
<g font-size="6.9">
<text x="300.9" y="89.2">B</text>
<text x="449.6" y="88.2">B (2 : 1)</text>
<text x="286.4" y="103.2">A</text>
<text x="366.8" y="103.2">A</text>
<text x="449.3" y="140.4">A-A</text>
<text x="359.3" y="372.7">2-500-18 DESANT</text>
<text x="489.8" y="407.3">DRG No:BIEB781-07 A</text>
</g>
<g font-size="4.8">
<text x="70.9" y="14.4">25,7</text>
<text x="74.6" y="22.3" transform="rotate(28 74.6 22.3)">R0,8</text>
<text x="457.6" y="23.5" transform="rotate(23 457.6 23.5)">0,4</text>
<text x="147.8" y="29.8">0</text>
<text x="147.8" y="35.4">2,3</text>
<text x="553.7" y="33.3">5</text>
<text x="566.2" y="37.8" transform="rotate(-90 566.2 37.8)">1,5</text>
<text x="481.6" y="47.6" transform="rotate(15 481.6 47.6)">R15</text>
<text x="516.9" y="55.6">Neckrelief both halves</text>
<text x="474.8" y="64.3" transform="rotate(34 474.8 64.3)">R19,55</text>
<text x="40.5" y="84.5" transform="rotate(4 40.5 84.5)">R170,3</text>
<text x="567.3" y="89.5" transform="rotate(-90 567.3 89.5)">3</text>
<text x="512.6" y="90.4">P</text>
<text x="514.3" y="92.2">L</text>
<text x="573.2" y="90.4">P</text>
<text x="574.8" y="92.2">L</text>
<text x="44" y="99.4">37,4</text>
<text x="147.8" y="96.6">67,15</text>
<text x="147.8" y="102.2">69,1</text>
<text x="29.4" y="113.2" transform="rotate(25 29.4 113.2)">R30</text>
<text x="61.3" y="109.5" transform="rotate(30 61.3 109.5)">R15</text>
<text x="489.3" y="111.6" transform="rotate(75 489.3 111.6)">30°</text>
<text x="118.4" y="133.4">68,3</text>
<text x="147.8" y="136.1">103,1</text>
<text x="147.8" y="141.7">112,2 Int.</text>
<text x="30.3" y="144.6" transform="rotate(-7 30.3 144.6)">R5</text>
<text x="46.2" y="144.2" transform="rotate(-6 46.2 144.2)">R5</text>
<text x="147.8" y="147.3">114,2 Int.</text>
<text x="417.8" y="173.1" transform="rotate(60 417.8 173.1)">6</text>
<text x="516.8" y="172.2">Year</text>
<text x="552.7" y="191.8" transform="rotate(-90 552.7 191.8)">4</text>
<text x="120.2" y="200.2">67,7</text>
<text x="475.7" y="209.8">Scale: 2:1</text>
<text x="410.4" y="212.5">Pairnumber</text>
<text x="28.2" y="256.6" transform="rotate(8 28.2 256.6)">R5</text>
<text x="49" y="257.4" transform="rotate(4 49 257.4)">R5</text>
<text x="147.8" y="254.6">226,7 Int.</text>
<text x="147.8" y="260.2">228,7 Int.</text>
<text x="147.8" y="265.9">232,7</text>
<text x="24.7" y="272" transform="rotate(-8 24.7 272)">R44,88</text>
<text x="118.4" y="279.2" transform="rotate(-90 118.4 279.2)">2</text>
<text x="147.8" y="277.5">244,3</text>
<text x="69.6" y="286.6">65,25</text>
<text x="370.1" y="288.3" transform="rotate(-90 370.1 288.3)">4</text>
<text x="75.5" y="295.2">68,3</text>
<text x="358.8" y="298.2">9 dot heel code</text>
<text x="358.8" y="302.7">see drawing AS781-03-13</text>
<text x="79.3" y="334.1" transform="rotate(56 79.3 334.1)">R0,25</text>
<text x="104.4" y="331">0,75</text>
<text x="522.3" y="340.9">INVERT CENTRE : -</text>
<text x="522.3" y="346.7">'H' DIMENSION : -</text>
<text x="522.3" y="352.4">ASSEMBLY</text>
<text x="554.8" y="352.4">: -</text>
<text x="522.3" y="358.6">SCALE</text>
<text x="540" y="358.6">: 1:1</text>
<text x="274.2" y="369.6">DO NOT SCALE DRAWING</text>
<text x="488.4" y="370.9">Rev A neck dia was 25.2</text>
<text x="88" y="376" transform="rotate(-60 88 376)">R0,25</text>
<text x="212.3" y="374.9">BIEBOUW BVBA</text>
<text x="285.5" y="374.1">IF IN DOUBT ASK</text>
<text x="61.5" y="381.9" transform="rotate(-90 61.5 381.9)">0,35</text>
<text x="91.3" y="382">70°</text>
<text x="212.3" y="379.5">INDUSTRIESTRAAT 17</text>
<text x="212.3" y="384">B-8755 Ruiselede</text>
<text x="212.3" y="393">Tel.:+32(0)51 686714</text>
<text x="76.9" y="397.5">Heel engraving</text>
<text x="212.3" y="397.6">Fax.:+32(0)51 689182</text>
<text x="76.9" y="402.1">profile 10:1</text>
<text x="212.3" y="402.1">Email: info@biebouw.com</text>
</g>
<g font-size="4.1">
<text x="335.4" y="372">JOB NAME</text>
<text x="341.5" y="380.4">ITEM</text>
<text x="359.3" y="380.7">BLOWMOULD CAVITY</text>
<text x="439.4" y="380.8">QUANTITY</text>
<text x="462.4" y="380.8">28</text>
<text x="335.1" y="387.3">CUSTOMER</text>
<text x="359.3" y="387.6">BELSTEKLOPROM</text>
<text x="440.7" y="387.6">REF. NO.</text>
<text x="334.7" y="394.8">ORDER NO.</text>
<text x="359.3" y="394.7">20180155</text>
<text x="438.4" y="394.7">DRAWN BY</text>
<text x="527.4" y="394.7">REVISIONS</text>
<text x="336.4" y="402.4">MATERIAL</text>
<text x="436.3" y="402.6">CHECKED BY</text>
<text x="336.4" y="409.9">MACHINE</text>
<text x="359.3" y="409.8">Heye 5&quot; BB DG</text>
<text x="443" y="409.9">DATE</text>
<text x="462.3" y="409.9">7-8-2018</text>
</g>
<text font-size="4" x="359.3" y="402.4">-</text>
<g font-size="3.5">
<text x="81.2" y="14.4">±0,02</text>
<text x="160.8" y="277.5">±0,05</text>
<text x="82.1" y="282.7">+0,05</text>
<text x="84" y="286.6">0</text>
<text x="57.6" y="371.9" transform="rotate(-90 57.6 371.9)">+0,05</text>
<text x="61.5" y="369.9" transform="rotate(-90 61.5 369.9)">0</text>
</g>
<g font-size="2.8">
<text x="276" y="379.1">TOLERANCES UNLESS OTHERWISE SPECIFIED</text>
<text x="282.8" y="382.1">DIMS: 0.0 ± 0.2 DIMS: 0.00 ± 0.05</text>
<text x="277.2" y="388.5">ACCORDANCE TO STANDARD PRACTICE</text>
<text x="281.2" y="385.5">REMOVE BURRS &amp; SHARP EDGES IN</text>
<text x="313" y="396.5">THIRD ANGLE</text>
<text x="313.2" y="399.5">PROJECTION</text>
<text x="293.3" y="407.4">SURFACE FINISH</text>
<text x="273.7" y="410.3">CAST:</text>
<text x="286.8" y="410.3">ROUGH:</text>
<text x="301.5" y="410.3">FINE:</text>
<text x="314.8" y="410.3">POLISH:</text>
</g>
</svg>
